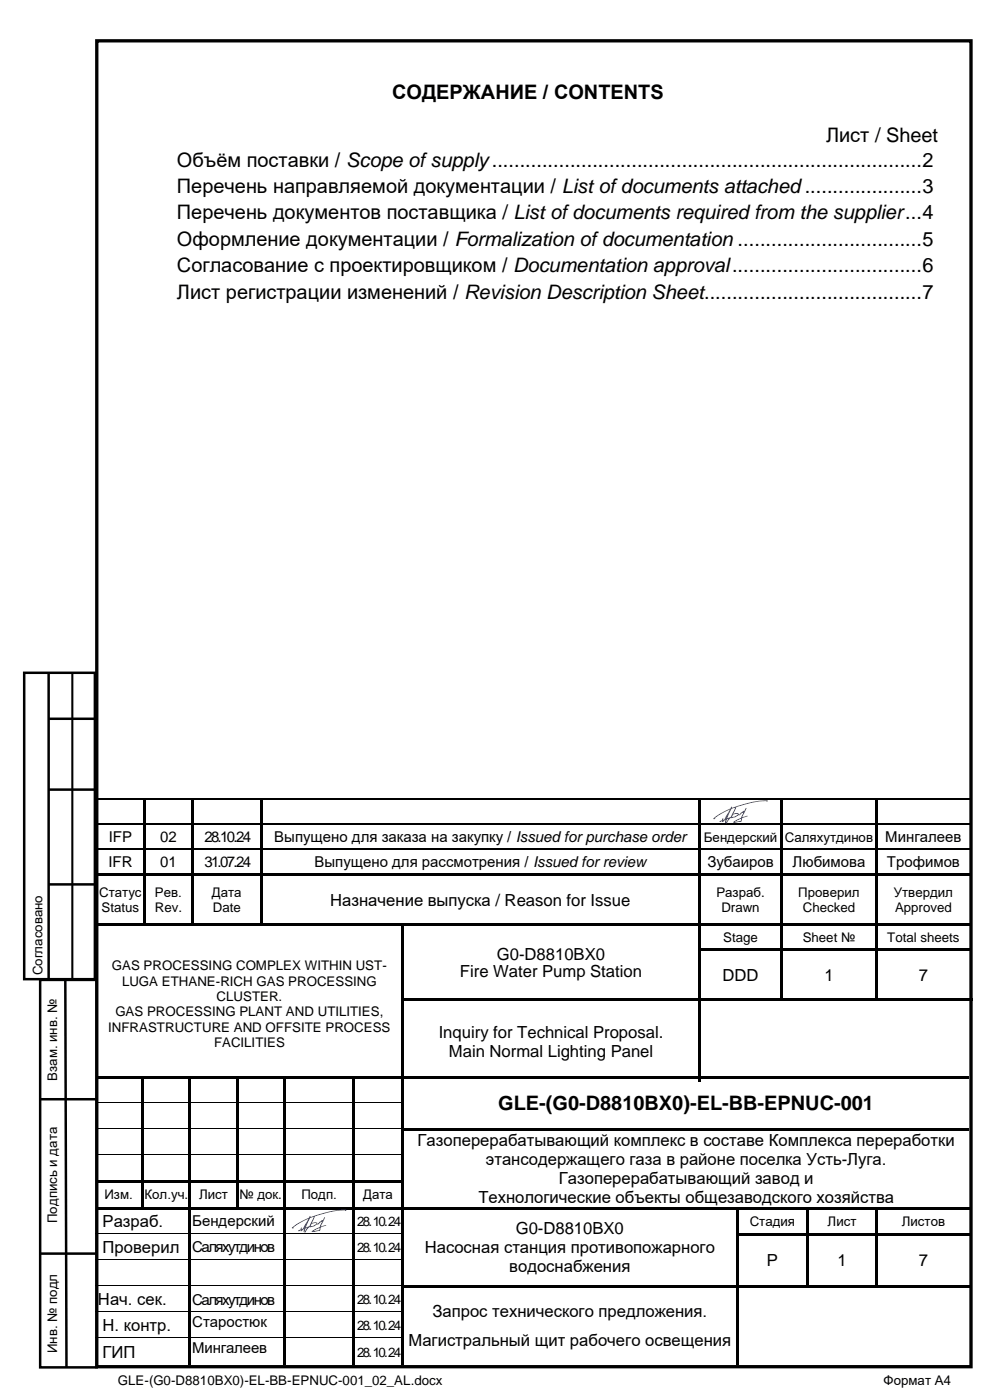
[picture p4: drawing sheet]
<svg xmlns="http://www.w3.org/2000/svg" width="210mm" height="297mm" viewBox="0 0 210 297" stroke-linecap="round" stroke-linejoin="round" font-family="sans-serif">
<path d="M20.5 8.7h185.5v281.2h-185.5z" fill="none" stroke="#000" stroke-width=".71" stroke-linecap="butt"/>
<path d="M5.1 142.7h15v65h-15zM10.2 152.5h10M10.3 142.7v65M10.2 167.5h10M10.4 187.6h10M8.5 207.9h12v82.2h-12zM13.9 207.8l.2 82.2M8.6 233.2h12M8.5 266h12" fill="none" stroke="#000" stroke-width=".53"/>
<path d="M15.3 142.7v65" fill="none" stroke="#000" stroke-width=".44"/>
<g fill="#000">
<path d="M20.3 228.2h9.7v.6h-9.7z" fill-rule="evenodd"/>
<path d="M30 228.2h.6v.6h-.6z" fill-rule="evenodd"/>
<path d="M30 228.8h.6v4.9h-.6z" fill-rule="evenodd"/>
<path d="M30 233.7h.6v.6h-.6z" fill-rule="evenodd"/>
<path d="M30 234.3h.6v5h-.6z" fill-rule="evenodd"/>
<path d="M30 239.3h.6v.5h-.6z" fill-rule="evenodd"/>
<path d="M30.6 228.2h9.4v.6h-9.4z" fill-rule="evenodd"/>
<path d="M40 228.2h.6v.6h-.6z" fill-rule="evenodd"/>
<path d="M40 228.8h.6v4.9h-.6z" fill-rule="evenodd"/>
<path d="M40 233.7h.6v.6h-.6z" fill-rule="evenodd"/>
<path d="M40 234.3h.6v5h-.6z" fill-rule="evenodd"/>
<path d="M40 239.3h.6v.5h-.6z" fill-rule="evenodd"/>
<path d="M40.6 228.2h9.4v.6h-9.4z" fill-rule="evenodd"/>
<path d="M50 228.2h.6v.6h-.6z" fill-rule="evenodd"/>
<path d="M50 228.8h.6v4.9h-.6z" fill-rule="evenodd"/>
<path d="M50 233.7h.6v.6h-.6z" fill-rule="evenodd"/>
<path d="M50 234.3h.6v5h-.6z" fill-rule="evenodd"/>
<path d="M50 239.3h.6v.5h-.6z" fill-rule="evenodd"/>
<path d="M50.6 228.2h9.4v.6h-9.4z" fill-rule="evenodd"/>
<path d="M60 228.2h.6v.6h-.6z" fill-rule="evenodd"/>
<path d="M60 228.8h.6v4.9h-.6z" fill-rule="evenodd"/>
<path d="M60 233.7h.6v.6h-.6z" fill-rule="evenodd"/>
<path d="M60 234.3h.6v5h-.6z" fill-rule="evenodd"/>
<path d="M60 239.3h.6v.5h-.6z" fill-rule="evenodd"/>
<path d="M60.6 228.2h14.2v.6h-14.2z" fill-rule="evenodd"/>
<path d="M74.8 228.2h.5v.6h-.5z" fill-rule="evenodd"/>
<path d="M74.8 228.8h.5v4.9h-.5z" fill-rule="evenodd"/>
<path d="M74.8 233.7h.5v.6h-.5z" fill-rule="evenodd"/>
<path d="M74.8 234.3h.5v5h-.5z" fill-rule="evenodd"/>
<path d="M74.8 239.3h.5v.5h-.5z" fill-rule="evenodd"/>
<path d="M75.3 228.2h9.8v.6h-9.8z" fill-rule="evenodd"/>
<path d="M85.1 228.2h.5v.6h-.5z" fill-rule="evenodd"/>
<path d="M85.1 228.8h.5v4.9h-.5z" fill-rule="evenodd"/>
<path d="M85.1 233.7h.5v.6h-.5z" fill-rule="evenodd"/>
<path d="M85.1 234.3h.5v5h-.5z" fill-rule="evenodd"/>
<path d="M85.1 239.3h.5v.5h-.5z" fill-rule="evenodd"/>
<path d="M85.6 228.2h120v.6h-120z" fill-rule="evenodd"/>
<path d="M85.6 239.3h120v.5h-120z" fill-rule="evenodd"/>
<path d="M20.3 250.3h9.7v.5h-9.7z" fill-rule="evenodd"/>
<path d="M20.3 256h9.7v.6h-9.7z" fill-rule="evenodd"/>
<path d="M30 239.8h.6v5h-.6z" fill-rule="evenodd"/>
<path d="M30 244.8h.6v.5h-.6z" fill-rule="evenodd"/>
<path d="M30 245.3h.6v5h-.6z" fill-rule="evenodd"/>
<path d="M30 250.3h.6v.5h-.6z" fill-rule="evenodd"/>
<path d="M30 250.8h.6v5.2h-.6z" fill-rule="evenodd"/>
<path d="M30 256h.6v.6h-.6z" fill-rule="evenodd"/>
<path d="M30.6 250.3h9.4v.5h-9.4z" fill-rule="evenodd"/>
<path d="M30.6 256h9.4v.6h-9.4z" fill-rule="evenodd"/>
<path d="M40 239.8h.6v5h-.6z" fill-rule="evenodd"/>
<path d="M40 244.8h.6v.5h-.6z" fill-rule="evenodd"/>
<path d="M40 245.3h.6v5h-.6z" fill-rule="evenodd"/>
<path d="M40 250.3h.6v.5h-.6z" fill-rule="evenodd"/>
<path d="M40 250.8h.6v5.2h-.6z" fill-rule="evenodd"/>
<path d="M40 256h.6v.6h-.6z" fill-rule="evenodd"/>
<path d="M40.6 250.3h9.4v.5h-9.4z" fill-rule="evenodd"/>
<path d="M40.6 256h9.4v.6h-9.4z" fill-rule="evenodd"/>
<path d="M50 239.8h.6v5h-.6z" fill-rule="evenodd"/>
<path d="M50 244.8h.6v.5h-.6z" fill-rule="evenodd"/>
<path d="M50 245.3h.6v5h-.6z" fill-rule="evenodd"/>
<path d="M50 250.3h.6v.5h-.6z" fill-rule="evenodd"/>
<path d="M50 250.8h.6v5.2h-.6z" fill-rule="evenodd"/>
<path d="M50 256h.6v.6h-.6z" fill-rule="evenodd"/>
<path d="M50.6 250.3h9.4v.5h-9.4z" fill-rule="evenodd"/>
<path d="M50.6 256h9.4v.6h-9.4z" fill-rule="evenodd"/>
<path d="M60 239.8h.6v5h-.6z" fill-rule="evenodd"/>
<path d="M60 244.8h.6v.5h-.6z" fill-rule="evenodd"/>
<path d="M60 245.3h.6v5h-.6z" fill-rule="evenodd"/>
<path d="M60 250.3h.6v.5h-.6z" fill-rule="evenodd"/>
<path d="M60 250.8h.6v5.2h-.6z" fill-rule="evenodd"/>
<path d="M60 256h.6v.6h-.6z" fill-rule="evenodd"/>
<path d="M60.6 250.3h14.2v.5h-14.2z" fill-rule="evenodd"/>
<path d="M60.6 256h14.2v.6h-14.2z" fill-rule="evenodd"/>
<path d="M74.8 239.8h.5v5h-.5z" fill-rule="evenodd"/>
<path d="M74.8 244.8h.5v.5h-.5z" fill-rule="evenodd"/>
<path d="M74.8 245.3h.5v5h-.5z" fill-rule="evenodd"/>
<path d="M74.8 250.3h.5v.5h-.5z" fill-rule="evenodd"/>
<path d="M74.8 250.8h.5v5.2h-.5z" fill-rule="evenodd"/>
<path d="M74.8 256h.5v.6h-.5z" fill-rule="evenodd"/>
<path d="M75.3 250.3h9.8v.5h-9.8z" fill-rule="evenodd"/>
<path d="M75.3 256h9.8v.6h-9.8z" fill-rule="evenodd"/>
<path d="M85.1 239.8h.5v5h-.5z" fill-rule="evenodd"/>
<path d="M85.1 244.8h.5v.5h-.5z" fill-rule="evenodd"/>
<path d="M85.1 245.3h.5v5h-.5z" fill-rule="evenodd"/>
<path d="M85.1 250.3h.5v.5h-.5z" fill-rule="evenodd"/>
<path d="M85.1 250.8h.5v5.2h-.5z" fill-rule="evenodd"/>
<path d="M85.1 256h.5v.6h-.5z" fill-rule="evenodd"/>
<path d="M85.6 256h70.6v.6h-70.6z" fill-rule="evenodd"/>
<path d="M156.2 256h.5v.6h-.5z" fill-rule="evenodd"/>
<path d="M156.7 256h14.3v.6h-14.3z" fill-rule="evenodd"/>
<path d="M171 256h.6v.6h-.6z" fill-rule="evenodd"/>
<path d="M171.6 256h14.1v.6h-14.1z" fill-rule="evenodd"/>
<path d="M185.7 256h.6v.6h-.6z" fill-rule="evenodd"/>
<path d="M186.3 256h19.3v.6h-19.3z" fill-rule="evenodd"/>
<path d="M40 256.6h.6v5h-.6z" fill-rule="evenodd"/>
<path d="M40 261.6h.6v.5h-.6z" fill-rule="evenodd"/>
<path d="M40 262.1h.6v5h-.6z" fill-rule="evenodd"/>
<path d="M40 267.1h.6v.5h-.6z" fill-rule="evenodd"/>
<path d="M40 267.6h.6v5h-.6z" fill-rule="evenodd"/>
<path d="M40 272.6h.6v.5h-.6z" fill-rule="evenodd"/>
<path d="M40 273.1h.6v5h-.6z" fill-rule="evenodd"/>
<path d="M40 278.1h.6v.5h-.6z" fill-rule="evenodd"/>
<path d="M60 256.6h.6v5h-.6z" fill-rule="evenodd"/>
<path d="M60 261.6h.6v.5h-.6z" fill-rule="evenodd"/>
<path d="M60 262.1h.6v5h-.6z" fill-rule="evenodd"/>
<path d="M60 267.1h.6v.5h-.6z" fill-rule="evenodd"/>
<path d="M60 267.6h.6v5h-.6z" fill-rule="evenodd"/>
<path d="M60 272.6h.6v.5h-.6z" fill-rule="evenodd"/>
<path d="M60 273.1h.6v5h-.6z" fill-rule="evenodd"/>
<path d="M60 278.1h.6v.5h-.6z" fill-rule="evenodd"/>
<path d="M74.8 256.6h.5v5h-.5z" fill-rule="evenodd"/>
<path d="M74.8 261.6h.5v.5h-.5z" fill-rule="evenodd"/>
<path d="M74.8 262.1h.5v5h-.5z" fill-rule="evenodd"/>
<path d="M74.8 267.1h.5v.5h-.5z" fill-rule="evenodd"/>
<path d="M74.8 267.6h.5v5h-.5z" fill-rule="evenodd"/>
<path d="M74.8 272.6h.5v.5h-.5z" fill-rule="evenodd"/>
<path d="M74.8 273.1h.5v5h-.5z" fill-rule="evenodd"/>
<path d="M74.8 278.1h.5v.5h-.5z" fill-rule="evenodd"/>
<path d="M85.1 256.6h.5v5h-.5z" fill-rule="evenodd"/>
<path d="M85.1 261.6h.5v.5h-.5z" fill-rule="evenodd"/>
<path d="M85.1 262.1h.5v5h-.5z" fill-rule="evenodd"/>
<path d="M85.1 267.1h.5v.5h-.5z" fill-rule="evenodd"/>
<path d="M85.1 267.6h.5v5h-.5z" fill-rule="evenodd"/>
<path d="M85.1 272.6h.5v.5h-.5z" fill-rule="evenodd"/>
<path d="M85.1 273.1h.5v5h-.5z" fill-rule="evenodd"/>
<path d="M85.1 278.1h.5v.5h-.5z" fill-rule="evenodd"/>
<path d="M85.6 272.6h70.6v.5h-70.6z" fill-rule="evenodd"/>
<path d="M156.2 256.6h.5v5h-.5z" fill-rule="evenodd"/>
<path d="M156.2 261.6h.5v.5h-.5z" fill-rule="evenodd"/>
<path d="M156.2 262.1h.5v5h-.5z" fill-rule="evenodd"/>
<path d="M156.2 267.1h.5v.5h-.5z" fill-rule="evenodd"/>
<path d="M156.2 267.6h.5v5h-.5z" fill-rule="evenodd"/>
<path d="M156.2 272.6h.5v.5h-.5z" fill-rule="evenodd"/>
<path d="M156.2 273.1h.5v5h-.5z" fill-rule="evenodd"/>
<path d="M156.2 278.1h.5v.5h-.5z" fill-rule="evenodd"/>
<path d="M156.7 261.6h14.3v.5h-14.3z" fill-rule="evenodd"/>
<path d="M156.7 272.6h14.3v.5h-14.3z" fill-rule="evenodd"/>
<path d="M171 256.6h.6v5h-.6z" fill-rule="evenodd"/>
<path d="M171 261.6h.6v.5h-.6z" fill-rule="evenodd"/>
<path d="M171 262.1h.6v5h-.6z" fill-rule="evenodd"/>
<path d="M171 267.1h.6v.5h-.6z" fill-rule="evenodd"/>
<path d="M171 267.6h.6v5h-.6z" fill-rule="evenodd"/>
<path d="M171 272.6h.6v.5h-.6z" fill-rule="evenodd"/>
<path d="M171.6 261.6h14.1v.5h-14.1z" fill-rule="evenodd"/>
<path d="M171.6 272.6h14.1v.5h-14.1z" fill-rule="evenodd"/>
<path d="M185.7 256.6h.6v5h-.6z" fill-rule="evenodd"/>
<path d="M185.7 261.6h.6v.5h-.6z" fill-rule="evenodd"/>
<path d="M185.7 262.1h.6v5h-.6z" fill-rule="evenodd"/>
<path d="M185.7 267.1h.6v.5h-.6z" fill-rule="evenodd"/>
<path d="M185.7 267.6h.6v5h-.6z" fill-rule="evenodd"/>
<path d="M185.7 272.6h.6v.5h-.6z" fill-rule="evenodd"/>
<path d="M186.3 261.6h19.3v.5h-19.3z" fill-rule="evenodd"/>
<path d="M186.3 272.6h19.3v.5h-19.3z" fill-rule="evenodd"/>
<path d="M40 278.6h.6v5h-.6z" fill-rule="evenodd"/>
<path d="M40 283.6h.6v.6h-.6z" fill-rule="evenodd"/>
<path d="M40 284.2h.6v5.4h-.6z" fill-rule="evenodd"/>
<path d="M60 278.6h.6v5h-.6z" fill-rule="evenodd"/>
<path d="M60 283.6h.6v.6h-.6z" fill-rule="evenodd"/>
<path d="M60 284.2h.6v5.4h-.6z" fill-rule="evenodd"/>
<path d="M74.8 278.6h.5v5h-.5z" fill-rule="evenodd"/>
<path d="M74.8 283.6h.5v.6h-.5z" fill-rule="evenodd"/>
<path d="M74.8 284.2h.5v5.4h-.5z" fill-rule="evenodd"/>
<path d="M85.1 278.6h.5v5h-.5z" fill-rule="evenodd"/>
<path d="M85.1 283.6h.5v.6h-.5z" fill-rule="evenodd"/>
<path d="M85.1 284.2h.5v5.4h-.5z" fill-rule="evenodd"/>
<path d="M156.2 278.6h.5v5h-.5z" fill-rule="evenodd"/>
<path d="M156.2 283.6h.5v.6h-.5z" fill-rule="evenodd"/>
<path d="M156.2 284.2h.5v5.4h-.5z" fill-rule="evenodd"/>
</g>
<g fill="none" stroke="#000" stroke-width=".21">
<path d="M20.3 233.8h9.7M20.3 239.3h9.7M30.6 233.8h9.4M30.6 239.3h9.4M40.6 233.8h9.4M40.6 239.3h9.4M50.6 233.8h9.4M50.6 239.3h9.4M60.6 233.8h14.2M60.6 239.3h14.2M75.3 233.8h9.8M75.3 239.3h9.8"/>
<path d="M20.3 244.9h9.7M30.6 244.9h9.4M40.6 244.9h9.4M50.6 244.9h9.4M60.6 244.9h14.2M75.3 244.9h9.8M20.3 261.6h19.7M20.3 267.2h19.7M20.3 272.7h19.7M20.3 278.2h19.7M40.6 261.6h19.4M40.6 267.2h19.4"/>
<path d="M40.6 272.7h19.4M40.6 278.2h19.4M60.6 261.6h14.2M60.6 267.2h14.2M60.6 272.7h14.2M60.6 278.2h14.2M75.3 261.6h9.8M75.3 267.2h9.8M75.3 272.7h9.8M75.3 278.2h9.8M20.3 283.7h19.7M40.6 283.7h19.4"/>
<path d="M60.6 283.7h14.2M75.3 283.7h9.8"/>
</g>
<path d="M62.5 260l.1-.1zM64.8 260l-.2 .5zM66.1 261.2l.1-.1z" fill-rule="evenodd" fill="#9a9cfa"/>
<path d="M61.9 260.4l.1 .2h.3l-.1-.2 .8-.6 2.5-1.3-1.2 2.2-.3 .1v-.3l-.1-.1-.1 .4-.6 .3 .3 .1 .3-.2 .1 .2 .6-.5-.1 .7h.2v-.2a.6 .6 0 0 1 .6-.7l-.6 1 1-1.2 1-.1 1.7-1-.4 .8a.88 .88 0 0 1-.9 .7l-.9 .6 .3 .1 1.4-.3a1.22 1.22 0 0 1 1.4-1.1l-.2-.1-.9 .3 .8-2-.4 .6h-.2l-.9 .8-.5-.3-.7 .2 .6-1.4 3.5-1 1.4-.3h1.5l.1 .1 .2-.1-.4-.2a21.3 21.3 0 0 0-6 1.2l-1.3 .4 .1-.2h-.2l-.1 .3-2.4 1.2zM65.8 258.4l-.9 2 .8-.3 .8-2zM66.1 259.6l-.2 .5h.5l.7-.6zM64.8 260l-.2 .5zM66.4 261.2l1.3-.2 .1-.5z" fill-rule="evenodd" fill="#0808f0"/>
<g fill="none" stroke="#000" stroke-width=".25">
<path d="M20.4 169.6h10M20.4 174.9h10M30.7 169.6h9.8M30.9 174.9h9.6M40.8 169.6h14.3M41.1 174.9h14M55.4 169.6h92.7M55.7 174.9h92.4M148.3 169.6h17.3M148.6 174.9h17M165.9 169.6h19.7M166.1 174.9h19.5"/>
<path d="M185.9 169.6h20M186.2 174.9h19.7M20.4 180.2h10M30.9 180.2h9.6M41.1 180.2h14M55.7 180.2h92.4M148.6 180.2h17M166.1 180.2h19.5M186.2 180.2h19.7"/>
</g>
<g fill="#000">
<path d="M30.4 169.7h.5z" fill-rule="evenodd"/>
<path d="M30.4 169.5h.3v.2h-.3z" fill-rule="evenodd"/>
<path d="M30.4 169.7h.5v5h-.5z" fill-rule="evenodd"/>
<path d="M30.4 174.7h.5v.3h-.5z" fill-rule="evenodd"/>
<path d="M40.5 169.7h.6z" fill-rule="evenodd"/>
<path d="M40.5 169.5h.3v.2h-.3z" fill-rule="evenodd"/>
<path d="M40.5 169.7h.6v5h-.6z" fill-rule="evenodd"/>
<path d="M40.5 174.7h.6v.3h-.6z" fill-rule="evenodd"/>
<path d="M55.1 169.7h.6z" fill-rule="evenodd"/>
<path d="M55.1 169.5h.3v.2h-.3z" fill-rule="evenodd"/>
<path d="M55.1 169.7h.6v5h-.6z" fill-rule="evenodd"/>
<path d="M55.1 174.7h.6v.3h-.6z" fill-rule="evenodd"/>
<path d="M148.1 169.7h.5z" fill-rule="evenodd"/>
<path d="M148.1 169.5h.2v.2h-.2z" fill-rule="evenodd"/>
<path d="M148.1 169.7h.5v5h-.5z" fill-rule="evenodd"/>
<path d="M148.1 174.7h.5v.3h-.5z" fill-rule="evenodd"/>
<path d="M165.6 169.7h.5z" fill-rule="evenodd"/>
<path d="M165.6 169.5h.3v.2h-.3z" fill-rule="evenodd"/>
<path d="M165.6 169.7h.5v5h-.5z" fill-rule="evenodd"/>
<path d="M165.6 174.7h.5v.3h-.5z" fill-rule="evenodd"/>
<path d="M185.6 169.7h.6z" fill-rule="evenodd"/>
<path d="M185.6 169.5h.3v.2h-.3z" fill-rule="evenodd"/>
<path d="M185.6 169.7h.6v5h-.6z" fill-rule="evenodd"/>
<path d="M185.6 174.7h.6v.3h-.6z" fill-rule="evenodd"/>
<path d="M20.4 185.3h.3v.6h-.3z" fill-rule="evenodd"/>
<path d="M20.4 185.3h.3v.6h-.3z" fill-rule="evenodd"/>
<path d="M20.4 195.9h.3v.5h-.3z" fill-rule="evenodd"/>
<path d="M20.7 185.3h.5v.6h-.5z" fill-rule="evenodd"/>
<path d="M20.7 195.9h9.7v.5h-9.7z" fill-rule="evenodd"/>
<path d="M21.2 185.3h9.2v.6h-9.2z" fill-rule="evenodd"/>
<path d="M30.4 175h.5v5h-.5z" fill-rule="evenodd"/>
<path d="M30.4 180h.5v.3h-.5z" fill-rule="evenodd"/>
<path d="M30.4 180.3h.5v5h-.5z" fill-rule="evenodd"/>
<path d="M30.4 185.3h.5v.6h-.5z" fill-rule="evenodd"/>
<path d="M30.4 185.9h.5v10h-.5z" fill-rule="evenodd"/>
<path d="M30.4 195.9h.5v.5h-.5z" fill-rule="evenodd"/>
<path d="M30.9 185.3h9.6v.6h-9.6z" fill-rule="evenodd"/>
<path d="M30.9 195.9h9.6v.5h-9.6z" fill-rule="evenodd"/>
<path d="M40.5 175h.6v5h-.6z" fill-rule="evenodd"/>
<path d="M40.5 180h.6v.3h-.6z" fill-rule="evenodd"/>
<path d="M40.5 180.3h.6v5h-.6z" fill-rule="evenodd"/>
<path d="M40.5 185.3h.6v.6h-.6z" fill-rule="evenodd"/>
<path d="M40.5 185.9h.6v10h-.6z" fill-rule="evenodd"/>
<path d="M40.5 195.9h.6v.5h-.6z" fill-rule="evenodd"/>
<path d="M41.1 185.3h14v.6h-14z" fill-rule="evenodd"/>
<path d="M41.1 195.9h14v.5h-14z" fill-rule="evenodd"/>
<path d="M55.1 175h.6v5h-.6z" fill-rule="evenodd"/>
<path d="M55.1 180h.6v.3h-.6z" fill-rule="evenodd"/>
<path d="M55.1 180.3h.6v5h-.6z" fill-rule="evenodd"/>
<path d="M55.1 185.3h.6v.6h-.6z" fill-rule="evenodd"/>
<path d="M55.1 185.9h.6v10h-.6z" fill-rule="evenodd"/>
<path d="M55.1 195.9h.6v.5h-.6z" fill-rule="evenodd"/>
<path d="M55.7 185.3h92.4v.6h-92.4z" fill-rule="evenodd"/>
<path d="M55.7 195.9h29.5v.5h-29.5z" fill-rule="evenodd"/>
<path d="M85.2 195.9h.5v.5h-.5z" fill-rule="evenodd"/>
<path d="M85.7 195.9h62.4v.5h-62.4z" fill-rule="evenodd"/>
<path d="M148.1 175h.5v5h-.5z" fill-rule="evenodd"/>
<path d="M148.1 180h.5v.3h-.5z" fill-rule="evenodd"/>
<path d="M148.1 180.3h.5v5h-.5z" fill-rule="evenodd"/>
<path d="M148.1 185.3h.5v.6h-.5z" fill-rule="evenodd"/>
<path d="M148.1 185.9h.5v10h-.5z" fill-rule="evenodd"/>
<path d="M148.1 195.9h.5v.5h-.5z" fill-rule="evenodd"/>
<path d="M148.6 185.3h17v.6h-17z" fill-rule="evenodd"/>
<path d="M148.6 195.9h17v.5h-17z" fill-rule="evenodd"/>
<path d="M165.6 175h.5v5h-.5z" fill-rule="evenodd"/>
<path d="M165.6 180h.5v.3h-.5z" fill-rule="evenodd"/>
<path d="M165.6 180.3h.5v5h-.5z" fill-rule="evenodd"/>
<path d="M165.6 185.3h.5v.6h-.5z" fill-rule="evenodd"/>
<path d="M165.6 185.9h.5v10h-.5z" fill-rule="evenodd"/>
<path d="M165.6 195.9h.5v.5h-.5z" fill-rule="evenodd"/>
<path d="M166.1 185.3h19.5v.6h-19.5z" fill-rule="evenodd"/>
<path d="M166.1 195.9h19.5v.5h-19.5z" fill-rule="evenodd"/>
<path d="M185.6 175h.6v5h-.6z" fill-rule="evenodd"/>
<path d="M185.6 180h.6v.3h-.6z" fill-rule="evenodd"/>
<path d="M185.6 180.3h.6v5h-.6z" fill-rule="evenodd"/>
<path d="M185.6 185.3h.6v.6h-.6z" fill-rule="evenodd"/>
<path d="M185.6 185.9h.6v10h-.6z" fill-rule="evenodd"/>
<path d="M185.6 195.9h.6v.5h-.6z" fill-rule="evenodd"/>
<path d="M186.2 185.3h19.7v.6h-19.7z" fill-rule="evenodd"/>
<path d="M186.2 195.9h19.7v.5h-19.7z" fill-rule="evenodd"/>
<path d="M20.4 201.2h.3v.5h-.3z" fill-rule="evenodd"/>
<path d="M20.4 211.8h.3v.5h-.3z" fill-rule="evenodd"/>
<path d="M85.2 196.4h.5v4.8h-.5z" fill-rule="evenodd"/>
<path d="M85.2 201.2h.5v.5h-.5z" fill-rule="evenodd"/>
<path d="M85.2 201.7h.5v10.1h-.5z" fill-rule="evenodd"/>
<path d="M85.2 211.8h.5v.5h-.5z" fill-rule="evenodd"/>
<path d="M85.7 211.8h62.4v.5h-62.4z" fill-rule="evenodd"/>
<path d="M148.1 196.4h.5v4.8h-.5z" fill-rule="evenodd"/>
<path d="M148.1 201.2h.5v.5h-.5z" fill-rule="evenodd"/>
<path d="M148.1 201.7h.5v10.1h-.5z" fill-rule="evenodd"/>
<path d="M148.1 211.8h.5v.5h-.5z" fill-rule="evenodd"/>
<path d="M148.6 201.2h17v.5h-17z" fill-rule="evenodd"/>
<path d="M148.6 211.8h17v.5h-17z" fill-rule="evenodd"/>
<path d="M165.6 196.4h.5v4.8h-.5z" fill-rule="evenodd"/>
<path d="M165.6 201.2h.5v.5h-.5z" fill-rule="evenodd"/>
<path d="M165.6 201.7h.5v10.1h-.5z" fill-rule="evenodd"/>
<path d="M165.6 211.8h.5v.5h-.5z" fill-rule="evenodd"/>
<path d="M166.1 201.2h19.5v.5h-19.5z" fill-rule="evenodd"/>
<path d="M166.1 211.8h19.5v.5h-19.5z" fill-rule="evenodd"/>
<path d="M185.6 196.4h.6v4.8h-.6z" fill-rule="evenodd"/>
<path d="M185.6 201.2h.6v.5h-.6z" fill-rule="evenodd"/>
<path d="M185.6 201.7h.6v10.1h-.6z" fill-rule="evenodd"/>
<path d="M185.6 211.8h.6v.5h-.6z" fill-rule="evenodd"/>
<path d="M186.2 201.2h19.7v.5h-19.7z" fill-rule="evenodd"/>
<path d="M186.2 211.8h19.3v.5h-19.3z" fill-rule="evenodd"/>
<path d="M205.5 211.8h.5v.5h-.5z" fill-rule="evenodd"/>
<path d="M205.8 211.8h.5v.5h-.5z" fill-rule="evenodd"/>
<path d="M85.2 212.3h.5v17.2h-.5z" fill-rule="evenodd"/>
<path d="M148.1 212.3h.5v17.2h-.5z" fill-rule="evenodd"/>
</g>
<path d="M20.5 185.9v10M20.5 196.4v4.8M20.5 201.7v10.1M20.5 212.3v17.2" fill="none" stroke="#000" stroke-width=".33"/>
<path d="M151.9 173.2l.1-.1zM154.2 173.2l-.2 .5zM155.5 174.4l.1-.1z" fill-rule="evenodd" fill="#9a9cfa"/>
<path d="M151.3 173.6l.1 .2 .3-.1-.1-.1 .8-.6 2.5-1.3-1.2 2.1-.3 .2 .1-.3-.2-.1-.1 .4-.6 .3 .3 .1 .3-.2 .1 .2 .6-.5-.1 .6 .2 .1v-.2a.6 .6 0 0 1 .6-.7l-.6 1 1-1.2 1-.1 1.7-1-.4 .8a.88 .88 0 0 1-.9 .7l-.9 .6 .3 .1 1.4-.3a1.22 1.22 0 0 1 1.4-1.1l-.2-.1-.9 .3 .8-2-.4 .6h-.2l-.9 .8-.5-.3-.7 .1 .6-1.4 3.5-.9 1.4-.3 1.5-.1 .1 .2 .2-.1-.4-.2a21.3 21.3 0 0 0-6 1.2l-1.3 .4 .1-.2h-.2l-.1 .3-2.4 1.2zM155.2 171.6l-.9 2 .8-.3 .8-2zM155.5 172.8l-.2 .5h.5l.7-.6zM154.2 173.2l-.2 .5zM155.8 174.4l1.3-.2 .1-.5z" fill-rule="evenodd" fill="#0808f0"/>
<g font-size="4.2">
<text x="83.2" y="21">СОДЕРЖАНИЕ / CONTENTS</text>
<text x="37.5" y="35.3">Объём поставки / Scope ofsupply.............................................................................2</text>
<text x="175.2" y="30.1">Лист / Sheet</text>
<text x="37.5" y="40.9">Перечень направляемой документации / List ofdocuments attached.....................3</text>
<text x="37.5" y="46.5">Перечень документов поставщика / List of documents required from the supplier...4</text>
<text x="37.5" y="52.1">Оформление документации / Formalization of documentation .................................5</text>
<text x="37.5" y="57.7">Согласование с проектировщиком / Documentation approval..................................6</text>
<text x="37.5" y="63.3">Лист регистрации изменений / Revision Description Sheet.......................................7</text>
<text x="105.7" y="235.6">GLE-(G0-D8810BX0)-EL-BB-EPNUC-001</text>
</g>
<g font-size="3.5">
<text x="70" y="192.2">Назначение выпуска / Reason for Issue</text>
<text x="105.4" y="203.6">G0-D8810BX0</text>
<text x="97.6" y="207.2">Fire Water Pump Station</text>
<text x="153.3" y="208">DDD</text>
<text x="174.9" y="208">1</text>
<text x="194.9" y="208">7</text>
<text x="93.1" y="220.1">Inquiry for Technical Proposal.</text>
<text x="95.2" y="224.2">Main Normal Lighting Panel</text>
<text x="88.6" y="243.1">Газоперерабатывающий комплекс в составе Комплекса переработки</text>
<text x="103.1" y="247.2">этансодержащего газа в районе поселка Усть-Луга.</text>
<text x="118.5" y="251.2">Газоперерабатывающий завод и</text>
<text x="101.5" y="255.3">Технологические объекты общезаводского хозяйства</text>
<text x="21.8" y="260.3">Разраб.</text>
<text x="109.4" y="261.8">G0-D8810BX0</text>
<text x="21.8" y="265.9">Проверил</text>
<text x="90.1" y="265.9">Насосная станция противопожарного</text>
<text x="108" y="269.9">водоснабжения</text>
<text x="162.7" y="268.6">Р</text>
<text x="177.7" y="268.6">1</text>
<text x="194.9" y="268.6">7</text>
<text x="20.8" y="276.9">Нач. сек.</text>
<text x="91.8" y="279.4">Запрос технического предложения.</text>
<text x="21.8" y="282.4">Н. контр.</text>
<text x="86.6" y="285.5">Магистральный щит рабочего освещения</text>
<text x="21.8" y="288.2">ГИП</text>
</g>
<g font-size="3.2">
<text x="23.1" y="178.7">IFP</text>
<text x="34" y="178.7">02</text>
<text x="43.4" y="178.7">28.10.24</text>
<text x="58.2" y="178.7">Выпущено для заказа на закупку / Issued for purchase order</text>
<text x="187.8" y="178.7">Мингалеев</text>
<text x="23" y="184">IFR</text>
<text x="34" y="184">01</text>
<text x="43.4" y="184">31.07.24</text>
<text x="66.7" y="184">Выпущено для рассмотрения / Issued forreview</text>
<text x="150.1" y="184">Зубаиров</text>
<text x="168.1" y="184">Любимова</text>
<text x="188.2" y="184">Трофимов</text>
<text x="40.8" y="260.2">Бендерский</text>
<text x="40.8" y="265.7">Саляхутдинов</text>
<text x="40.8" y="276.8">Саляхутдинов</text>
<text x="40.8" y="281.6">Старостюк</text>
<text x="40.8" y="287.1">Мингалеев</text>
</g>
<g font-size="2.8">
<text x="149.3" y="178.6">Бендерский</text>
<text x="166.5" y="178.6">Саляхутдинов</text>
<text x="21" y="190.3">Статус</text>
<text x="32.9" y="190.3">Рев.</text>
<text x="44.9" y="190.3">Дата</text>
<text x="152" y="190.3">Разраб.</text>
<text x="169.4" y="190.3">Проверил</text>
<text x="189.6" y="190.3">Утвердил</text>
<text x="21.5" y="193.5">Status</text>
<text x="32.9" y="193.5">Rev.</text>
<text x="45.1" y="193.5">Date</text>
<text x="153" y="193.5">Drawn</text>
<text x="170.3" y="193.5">Checked</text>
<text x="189.9" y="193.5">Approved</text>
<text x="153.4" y="199.8">Stage</text>
<text x="170.3" y="199.8">Sheet №</text>
<text x="188.2" y="199.8">Total sheets</text>
<text x="9" y="206.9" transform="rotate(-90 9 206.9)">Согласовано</text>
<text x="23.7" y="205.9">GAS PROCESSING COMPLEX WITHIN UST-</text>
<text x="25.9" y="209.1">LUGA ETHANE-RICH GAS PROCESSING</text>
<text x="24.5" y="215.6">GAS PROCESSING PLANT AND UTILITIES,</text>
<text x="46" y="212.4">CLUSTER.</text>
<text x="23" y="218.8">INFRASTRUCTURE AND OFFSITE PROCESS</text>
<text x="45.4" y="222.1">FACILITIES</text>
<text x="12.1" y="229.3" transform="rotate(-90 12.1 229.3)">Взам. инв. №</text>
<text x="22.1" y="254.5">Изм.</text>
<text x="30.7" y="254.5">Кол.уч.</text>
<text x="42.3" y="254.5">Лист</text>
<text x="50.8" y="254.5">№ док.</text>
<text x="63.9" y="254.5">Подп.</text>
<text x="77" y="254.5">Дата</text>
<text x="12.1" y="259.5" transform="rotate(-90 12.1 259.5)">Подпись и дата</text>
<text x="75.8" y="260.1">28.10.24</text>
<text x="159" y="260.1">Стадия</text>
<text x="175.6" y="260.1">Лист</text>
<text x="191.3" y="260.1">Листов</text>
<text x="75.8" y="265.6">28.10.24</text>
<text x="75.8" y="276.6">28.10.24</text>
<text x="12.1" y="287.1" transform="rotate(-90 12.1 287.1)">Инв. № подл</text>
<text x="75.8" y="282.2">28.10.24</text>
<text x="75.8" y="287.9">28.10.24</text>
<text x="25" y="293.9">GLE-(G0-D8810BX0)-EL-BB-EPNUC-001_02_AL.docx</text>
<text x="187.5" y="293.8">Формат А4</text>
</g>
</svg>
